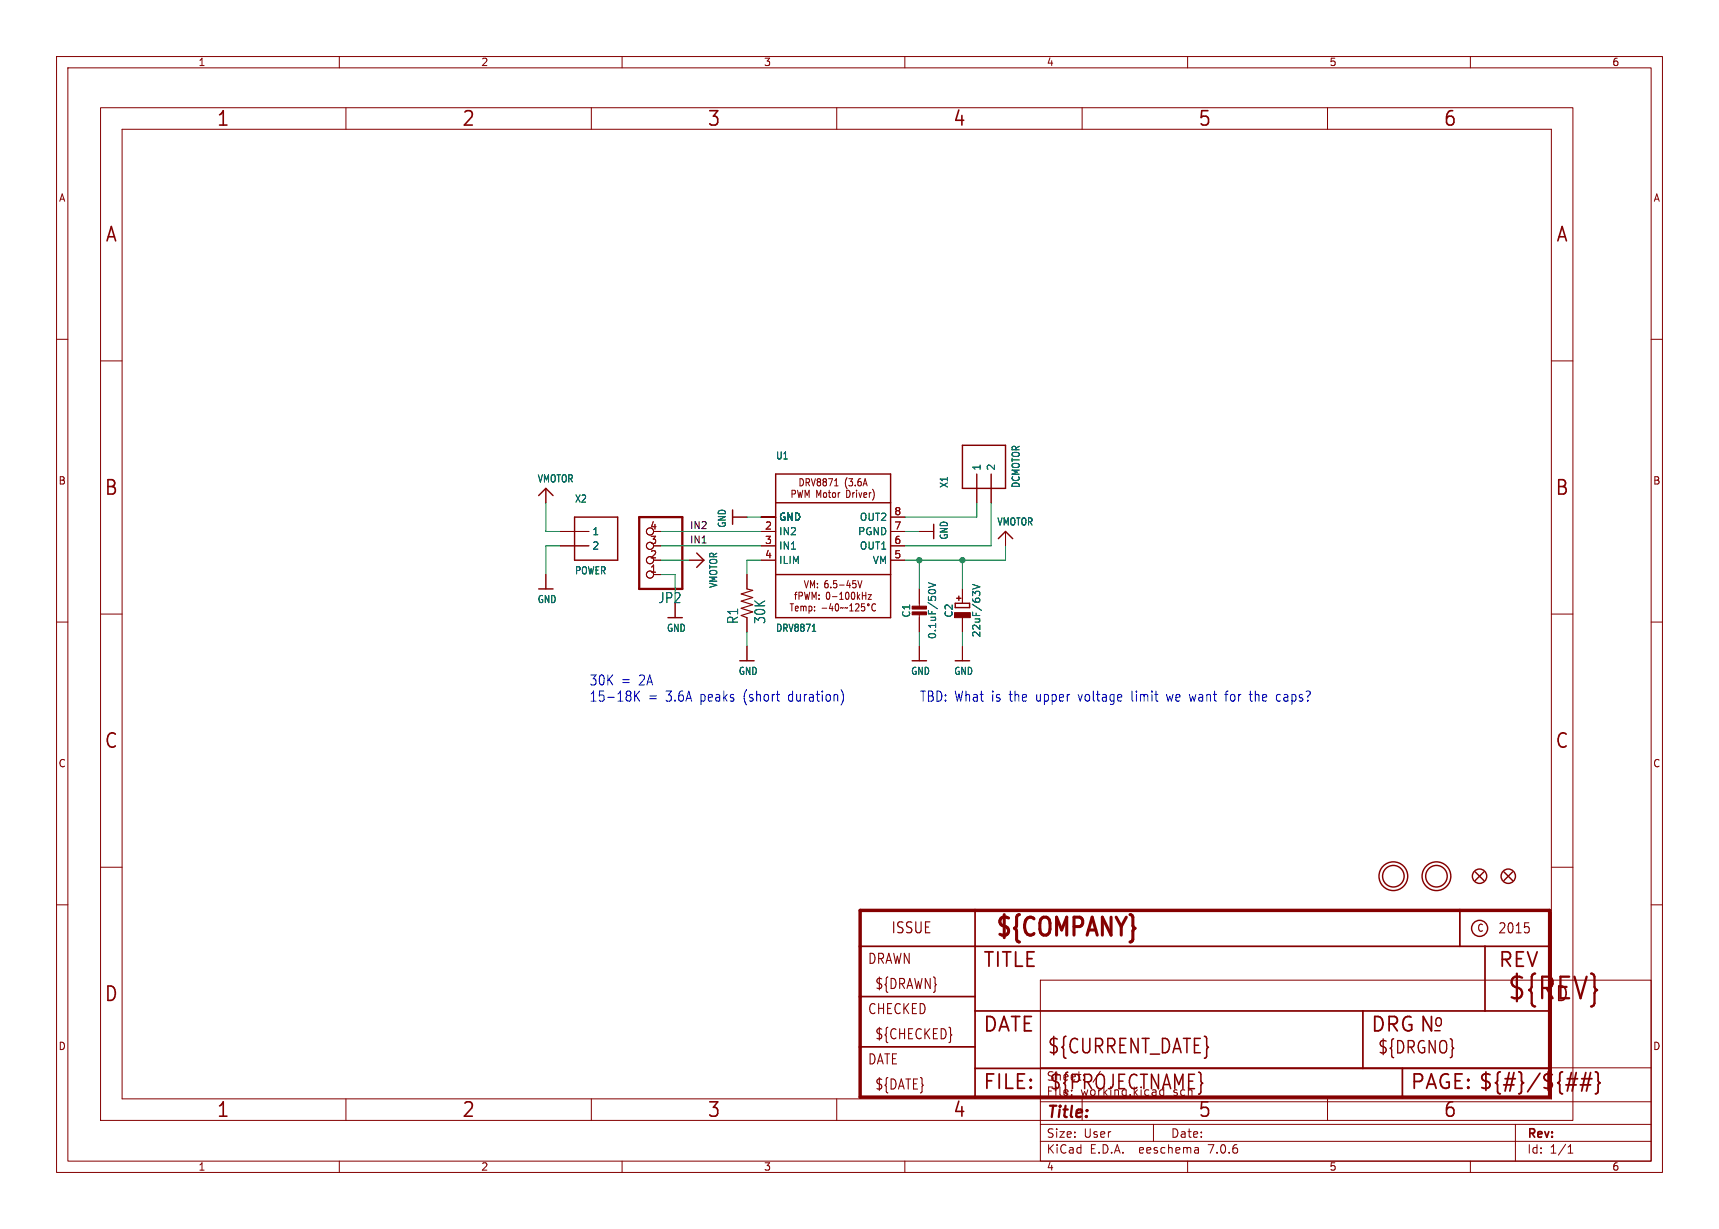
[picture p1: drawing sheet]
<svg xmlns="http://www.w3.org/2000/svg" width="304mm" height="217mm" viewBox="0 0 304 217" stroke-linecap="round" stroke-linejoin="round" font-family="sans-serif">
<g fill="none" stroke="#840000" stroke-width=".18">
<path d="M10 10h284v197.3h-284zM12 12h280v193.3h-280zM17.8 19h260.3v179.1h-260.3zM60 10v2M61.2 19v3.9M104.6 19v3.9M110 10v2M148 19v3.9M160 10v2M191.3 19v3.9M210 10v2M234.7 19v3.9"/>
<path d="M260 10v2M21.6 22.9h252.7v171.4h-252.7zM10 60h2M292 60h2M17.8 63.8h3.8M274.3 63.8h3.8M96.5 86.4v2.5M99.1 96.5h5M99.1 94h5M115.6 99.1h1.2M115.6 96.5h1.2M115.6 94h1.2"/>
<path d="M121.9 99.1h2.6M129.5 91.4h2.6M134.6 91.4h2.6M134.6 99.1h2.6M134.6 96.5h2.6M134.6 94h2.6M140 87.4l.6-.2v-.4l-.6-.1v1.3M141 86.7l.3 1.3 .2-.9 .2 .9 .2-1.3M141.5 84.6a.67 .67 0 0 1 .6 .5 .67 .67 0 0 1-.2 .8h-.4zM142.4 88v-1.3l.3 .9 .4-.9v1.3M142.5 85.3h.6l.1-.2-.1-.4-.6-.1v1.3M142.8 85.3l.4 .6"/>
<path d="M143.5 84.6l.3 1.3 .4-1.3M144.4 88v-1.3l.4 .9 .3-.9v1.3M144.7 85.2l-.2-.3 .2-.3 .3 .1 .1 .2-.2 .3M144.7 85.2l-.2 .2v.4l.2 .1h.3l.1-.2v-.4l-.2-.1M144.7 85.2h.2M145.7 87.2l.3-.1 .2 .3v.3l-.2 .3-.3-.1-.1-.2zM145.7 85.2l-.2-.3 .2-.3 .3 .1 .1 .2-.2 .3M145.7 85.2l-.2 .2 .1 .4 .1 .1h.3l.1-.2v-.4l-.2-.1M145.7 85.2h.2M146.5 87.1h.4M146.5 84.6h.7l-.4 1.3M146.6 86.7v1.1l.3 .2"/>
<path d="M147.3 87.2l.3-.1 .2 .3v.3l-.2 .3-.3-.1-.1-.2zM147.6 85.9h.6M147.6 85l.3-.4v1.3M148.2 87.1v.9M148.5 87.1l-.3 .3M149.7 86.7a.67 .67 0 0 1 .7 .4 .67 .67 0 0 1-.3 .8l-.4 .1zM149.8 84.5a1.65 1.65 0 0 0 0 1.9M150.1 84.6h.7l-.4 .5 .3 .1 .1 .2M150.1 85.8l.2 .1h.4M150.8 87.1v.9M151.5 87.1v.9M151.7 85.4l.2-.3 .3 .1 .1 .2"/>
<path d="M151.9 87.1l.2 .9 .3-.9M152.2 84.6l-.3 .1-.2 .2v.8M152.6 85.9l.4-1.3 .3 1.3M152.7 87.8l.2 .2 .3-.1M153.7 87.1v.9M154.6 87.6l-.3 .8M157.5 91.4h2.5M157.5 99.1h2.5M157.5 96.5h2.5M157.5 94h2.5M162.6 94h2.5M172.7 83.8v5.1"/>
<path d="M175.3 83.8v5.1M177.8 94v2.5M10 110h2M17.8 108.6h3.8M96.5 101.6v2.5M115.6 101.6h1.2M119.4 106.7v2.5M132.1 101.6v2.5M132.1 109.2v2.6M132.1 114.3v2.5M139.7 106.8h.6M140 106.8v1.2"/>
<path d="M140.5 105.1h.4M140.6 107.6l.6-.1-.1-.3h-.3l-.2 .2 .1 .6h.4M140.9 104.7l-.2 .2v1.1M141.3 105.4l.5-.1 .1-.2-.1-.3-.5-.1v1.3M141.6 107.3l.3-.1 .2 .2M141.6 107.2v.8M142.1 107.4v.6M142.1 107.4l.1-.2h.3v.8M142.2 102.7l.4 1.2 .4-1.2M142.3 104.7l.2 1.3 .2-.9 .2 .9 .3-1.3M143.1 107.2h.3l.2 .2-.1 .6h-.4M143.1 107.2v1.3"/>
<path d="M143.3 103.9v-1.2l.4 .9 .3-.9v1.2M143.6 106v-1.3l.4 .9 .3-.9v1.3M144 107.2v.2M144 107.9v.1M144.5 103.8v.1M144.5 103.2v.1M144.8 105.9v.1M144.8 105.2v.1M145.4 107.6h.8M146.3 104.8l.1-.1a.72 .72 0 0 1 0 1.3 .94 .94 0 0 1-.1-1.2zM146.3 102.7h-.3l-.1 .3-.1 .7 .2 .2 .4-.1-.1-.6h-.3l-.2 .2M146.9 103.8v.1"/>
<path d="M146.9 106.7l-.2 .9h.6M147.2 107.2v.8M147.2 105.5h.8M147.8 106.8h.1a.72 .72 0 0 1 0 1.2 .95 .95 0 0 1-.1-1.2zM147.9 102.7h-.5v.6l.1-.1h.4v.6l-.1 .1-.4-.1M148.5 103.5h.8M148.5 106h.6M148.5 105.1l.3-.4v1.3M149.1 107.4l-.5 .2M149.7 104.8l.1-.1a.72 .72 0 0 1 0 1.3 .94 .94 0 0 1-.1-1.2zM149.9 107.4l-.5 .2M150 102.6l-.3 .9h.7"/>
<path d="M150.2 103.1v.8M150.3 107.1l.3-.3v1.2M150.3 108h.6M150.7 104.8l.1-.1a.72 .72 0 0 1 0 1.3 .94 .94 0 0 1-.1-1.2zM151.3 106.9l.4-.1 .2 .3-.7 .9h.7M151.3 102.7h-.5v.6l.1-.1h.4v.6l-.1 .1-.4-.1M151.6 104.7v1.3M151.7 102.7l.3 1.2 .4-1.2M151.7 105.5l.3 .5M152 105.1l-.4 .5M152.5 104.7v1.3M152.5 105.3h.6"/>
<path d="M152.9 106.8h-.5l-.1 .6 .2-.2 .3 .1 .1 .6-.2 .1-.4-.1M153.1 104.7v1.3M153.5 105.1h.6l-.6 .9h.6M154.8 106.9v-.1a.62 .62 0 0 0-.7 .5 .62 .62 0 0 0 .4 .7l.3-.1M162.6 104.1v3.3M162.6 108.5v3.3M162.6 114.3v2.5M170.2 104.1v2.6M170.2 109.2v2.6M170.2 114.3v2.5M274.3 108.6h3.8M292 110h2"/>
<path d="M10 160h2M17.8 153.4h3.8M274.3 153.4h3.8M292 160h2M184 173.3h108v32h-108zM61.2 194.3v3.8M104.6 194.3v3.8M148 194.3v3.8M184 198.8h108M184 194.8h108M184 188.8h108M191.3 194.3v3.8"/>
<path d="M204 198.8v3M234.7 194.3v3.8M268 198.8v6.5M60 205.3v2M110 205.3v2M160 205.3v2M184 201.8h108M210 205.3v2M211.8 203l.1 .9M211.9 203.8l-.1 .1M211.9 203.3h-.1M260 205.3v2"/>
<path d="M277.3 203.9h.8M277.3 202.8l.4-.4v1.5"/>
<circle cx="114.9" cy="94" r=".63"/>
<circle cx="114.9" cy="99.1" r=".63"/>
<circle cx="114.9" cy="96.5" r=".63"/>
<circle cx="114.9" cy="101.6" r=".63"/>
<circle cx="153.6" cy="106.9" r=".17"/>
</g>
<g fill="none" stroke="#840000" stroke-width=".25">
<path d="M170.2 78.7h7.6v7.7h-7.6zM95.2 87.6l1.3-1.2 1.3 1.2M101.6 91.4h7.6v7.7h-7.6zM123.2 97.8l1.3 1.3-1.3 1.2M129.5 90.2v2.5M137.2 83.8h20.3v25.4h-20.3zM137.2 88.9h20.3M165.1 92.7v2.5M176.5 95.2l1.3-1.2 1.3 1.2M95.2 104.1h2.6M118.1 109.2h2.5M130.8 116.8h2.5"/>
<path d="M137.2 101.6h20.3M161.3 116.8h2.5M168.9 116.8h2.5M168.9 106.7h2.5v.7h-2.5M169.2 105.8h.7M169.5 105.4v.8M260.9 154.2l1.5 1.5M262.4 154.2l-1.5 1.5M265.9 154.2l1.6 1.5M267.5 154.2l-1.6 1.5"/>
<circle cx="246.4" cy="154.9" r="2.54"/>
<circle cx="246.4" cy="154.9" r="1.9"/>
<circle cx="254" cy="154.9" r="2.54"/>
<circle cx="254" cy="154.9" r="1.9"/>
<circle cx="261.6" cy="154.9" r="1.27"/>
<circle cx="266.7" cy="154.9" r="1.27"/>
<circle cx="261.6" cy="164.2" r="1.42"/>
</g>
<path d="M132.1 104.1l1 .3-2 .6 2 .7-2 .6 2 .6-2 .7 2 .6-2 .6 1 .4" fill="none" stroke="#840000" stroke-width=".2"/>
<path d="M113 91.4h7.6v12.7h-7.6z" fill="none" stroke="#840000" stroke-width=".41"/>
<path d="M152.1 161h121.9v33h-121.9z" fill="none" stroke="#840000" stroke-width=".61"/>
<path d="M152.1 176.2h20.3M152.1 167.3h121.9M172.4 161v33M172.4 178.8h101.6M241 178.8v10.1M258.1 161v6.3M262.6 167.3v11.5M152.1 185.1h20.3M172.4 188.9h101.6M248 188.9v5.1" fill="none" stroke="#840000" stroke-width=".3"/>
<path d="M276.9 191.8h1.8M277.1 190.8h1.9M278.7 189.7l-.7 3.2M279.4 191.8h1.9M279.7 190.8h1.8M280.4 189.7l-.7 3.2M281.3 189.7l-.8 3.2M282.1 189.5l.4 .2 .1 .2v1.2l.3 .4-.3 .3v1.2l-.1 .3-.4 .1" fill="none" stroke="#840000" stroke-width=".32"/>
<path d="M269.6 163.2h.7M270.3 163.9a.72 .72 0 0 1 0 .9v.1M168.2 182.9l.1 .1-.1 .1" fill="none" stroke="#840000" stroke-width=".19"/>
<path d="M143.6 111.6h.6M164.2 103l1.2 .5-1.2 .4M164.2 104.4l.5-.1 .7 .1M172 103.3l1.3 .5-1.3 .4M172.5 105l-.5-.4v.7M172.6 104.6h.5" fill="none" stroke="#006464" stroke-width=".18"/>
<g fill="#840000" stroke="#840000" stroke-width=".18">
<path d="M161.3 108.2h2.5v.5h-2.5z"/>
<path d="M161.3 107.2h2.5v.5h-2.5z"/>
<path d="M168.8 108.3h2.8v.9h-2.8z"/>
</g>
<path d="M112.2 122.2v1.8M112.4 123l.7 1M113.1 122.2l-.9 1M216.6 122.8h.5M217 122.2l-.2 .3v1.5M220.9 122.8h.6M221.1 122.2v1.5l.1 .2 .3 .1M225.8 123.9l.5 .1M226.3 122.8l-.5 .1" fill="none" stroke="#0000c2" stroke-width=".18"/>
<g fill="none" stroke="#009600" stroke-width=".18">
<path d="M96.5 88.9v5.1h2.6M99.1 96.5h-2.6v5.1M116.8 99.1h5.1M116.8 94h17.8M116.8 96.5h17.8M132.1 91.4h2.5M134.6 99.1h-2.5v2.5M160 94h2.6M162.6 99.1v5M170.2 99.1v5M172.7 88.9v2.5h-12.7M175.3 88.9v7.6h-15.3"/>
<path d="M177.8 96.5v2.6h-17.8M116.8 101.6h2.6v5.1M132.1 111.8v2.5M162.6 111.8v2.5M170.2 111.8v2.5"/>
</g>
<g fill="#009600" stroke="#009600" stroke-width=".18">
<circle cx="162.6" cy="99.1" r=".46"/>
<circle cx="170.2" cy="99.1" r=".46"/>
</g>
<text font-size="5.3" fill="#840000" x="266.4" y="177.3">${REV}</text>
<text font-size="4.4" fill="#840000" x="175.7" y="166.3">${COMPANY}</text>
<g font-size="3.5" fill="#840000">
<text x="38.2" y="22.7">1</text>
<text x="81.6" y="22.7">2</text>
<text x="125" y="22.7">3</text>
<text x="168.4" y="22.7">4</text>
<text x="211.8" y="22.7">5</text>
<text x="255.1" y="22.7">6</text>
<text x="18.5" y="43.1">A</text>
<text x="275" y="43.1">A</text>
<text x="18.3" y="87.9">B</text>
<text x="274.9" y="87.9">B</text>
<text x="18.3" y="132.7">C</text>
<text x="274.9" y="132.7">C</text>
<text x="173.7" y="171.4">TITLE</text>
<text x="264.8" y="171.4">REV</text>
<text x="18.3" y="177.4">D</text>
<text x="274.9" y="177.4">D</text>
<text x="173.7" y="182.9">DATE</text>
<text x="242.3" y="182.9">DRG N</text>
<text x="185.1" y="186.7">${CURRENT_DATE}</text>
<text x="38.2" y="197.9">1</text>
<text x="81.6" y="197.9">2</text>
<text x="125" y="197.9">3</text>
<text x="168.4" y="197.9">4</text>
<text x="173.7" y="193">FILE:</text>
<text x="185.4" y="193">${PROJECTNAME}</text>
<text x="211.8" y="197.9">5</text>
<text x="249.3" y="193">PAGE: ${#}/${##}</text>
<text x="255.1" y="197.9">6</text>
</g>
<g font-size="3" fill="#840000">
<text x="253.4" y="181.9">o</text>
<text x="243.5" y="186.6">${DRGNO}</text>
</g>
<text font-size="2.8" fill="#840000" x="185" y="198.2">Title:</text>
<text font-size="2.7" fill="#840000" x="157.5" y="165.3">ISSUE</text>
<g font-size="2.5" fill="#006464">
<text x="116.3" y="106.9">JP2</text>
<text x="130.7" y="110.4" transform="rotate(-90 130.7 110.4)">R1</text>
<text x="135.5" y="110.4" transform="rotate(-90 135.5 110.4)">30K</text>
</g>
<g font-size="2.5" fill="#0000c2">
<text x="104.1" y="121.3">30K</text>
<text x="104.1" y="124.2">15-18K</text>
<text x="109.8" y="121.3">=</text>
<text x="113" y="121.3">2A</text>
<text x="114.6" y="124.2">=</text>
<text x="117.8" y="124.2">3.6A</text>
<text x="124" y="124.2">peaks</text>
<text x="131.7" y="124.2">(short</text>
<text x="139.8" y="124.2">duration~{})</text>
<text x="162.6" y="124.2">TBD: What is the</text>
<text x="183.5" y="124.2">upper</text>
<text x="191.1" y="124.2">voltage</text>
<text x="200.6" y="124.2">limit</text>
<text x="207" y="124.2">we want</text>
<text x="217.7" y="124.2">for</text>
<text x="222.2" y="124.2">the</text>
<text x="227" y="124.2">caps?</text>
</g>
<g font-size="2.5" fill="#840000">
<text x="264.8" y="165.3">2015</text>
<text x="153.4" y="170.7">DRAWN</text>
<text x="153.4" y="179.6">CHECKED</text>
<text x="154.6" y="175.2">${DRAWN}</text>
<text x="154.6" y="184">${CHECKED}</text>
<text x="153.4" y="188.5">DATE</text>
<text x="154.6" y="192.9">${DATE}</text>
</g>
<g font-size="2.1" fill="#840000">
<text x="185" y="191.3">Sheet:</text>
<text x="193.2" y="191.3">/</text>
<text x="185" y="194">File:</text>
<text x="191" y="194">working.kicad_sch</text>
<text x="185" y="201.4">Size:</text>
<text x="191.6" y="201.4">User</text>
<text x="207" y="201.4">Date:</text>
<text x="270" y="201.6">Rev:</text>
<text x="185" y="204.2">KiCad</text>
<text x="192.7" y="204.2">E.D.A.</text>
<text x="201.6" y="204.2">eeschema</text>
<text x="213.9" y="204.2">7.0.6</text>
<text x="270" y="204.2">Id:</text>
<text x="274" y="204.2">1/1</text>
</g>
<g font-size="1.8" fill="#840000">
<text x="35" y="11.9">1</text>
<text x="85" y="11.9">2</text>
<text x="135" y="11.9">3</text>
<text x="185" y="11.9">4</text>
<text x="235" y="11.9">5</text>
<text x="285" y="11.9">6</text>
<text x="10.3" y="35.9">A</text>
<text x="292.3" y="35.9">A</text>
<text x="10.3" y="85.9">B</text>
<text x="151.1" y="87.2">Motor</text>
<text x="292.2" y="85.9">B</text>
<text x="10.3" y="135.9">C</text>
<text x="292.2" y="135.9">C</text>
<text x="261.1" y="165">C</text>
<text x="10.3" y="185.9">D</text>
<text x="292.2" y="185.9">D</text>
<text x="35" y="207.2">1</text>
<text x="85" y="207.2">2</text>
<text x="135" y="207.2">3</text>
<text x="185" y="207.2">4</text>
<text x="235" y="207.2">5</text>
<text x="285" y="207.2">6</text>
</g>
<g font-size="1.8" fill="#006464">
<text x="137.1" y="81.4">U1</text>
<text x="173.6" y="83.3" transform="rotate(-90 173.6 83.3)">1</text>
<text x="176.1" y="83.3" transform="rotate(-90 176.1 83.3)">2</text>
<text x="95" y="85.5">VMOTOR</text>
<text x="101.6" y="89.1">X2</text>
<text x="167.8" y="86.4" transform="rotate(-90 167.8 86.4)">X1</text>
<text x="180.5" y="86.4" transform="rotate(-90 180.5 86.4)">DCMOTOR</text>
<text x="104.6" y="94.8">1</text>
<text x="128.6" y="93.4" transform="rotate(-90 128.6 93.4)">GND</text>
<text x="137.7" y="92.3">GND</text>
<text x="137.7" y="94.8">IN2</text>
<text x="151.6" y="94.8">PGND</text>
<text x="151.9" y="92.3">OUT2</text>
<text x="167.8" y="95.5" transform="rotate(-90 167.8 95.5)">GND</text>
<text x="176.2" y="93.1">VMOTOR</text>
<text x="101.6" y="101.8">POWER</text>
<text x="104.6" y="97.4">2</text>
<text x="137.7" y="97.4">IN1</text>
<text x="137.7" y="99.9">ILIM</text>
<text x="151.9" y="97.4">OUT1</text>
<text x="154.2" y="99.9">VM</text>
<text x="95" y="106.8">GND</text>
<text x="127" y="104.1" transform="rotate(-90 127 104.1)">VMOTOR</text>
<text x="117.8" y="111.9">GND</text>
<text x="137.1" y="111.9">DRV8871</text>
<text x="161.1" y="109.3" transform="rotate(-90 161.1 109.3)">C1</text>
<text x="165.7" y="113.1" transform="rotate(-90 165.7 113.1)">0.1uF/50V</text>
<text x="168.7" y="109.3" transform="rotate(-90 168.7 109.3)">C2</text>
<text x="173.5" y="112.8" transform="rotate(-90 173.5 112.8)">22uF/63V</text>
<text x="130.5" y="119.5">GND</text>
<text x="161" y="119.5">GND</text>
<text x="168.6" y="119.5">GND</text>
</g>
<g font-size="1.8" fill="#a90000">
<text x="114.9" y="93.7">4</text>
<text x="135.2" y="93.7">2</text>
<text x="158" y="93.7">7</text>
<text x="158" y="91.2">8</text>
<text x="114.9" y="101.3">1</text>
<text x="114.9" y="98.8">2</text>
<text x="114.9" y="96.3">3</text>
<text x="135.2" y="96.3">3</text>
<text x="135.2" y="98.8">4</text>
<text x="158" y="98.8">5</text>
<text x="158" y="96.3">6</text>
</g>
<g font-size="1.7" fill="#0f0f0f">
<text x="121.9" y="93.6">IN2</text>
<text x="121.9" y="96.2">IN1</text>
</g>
</svg>
